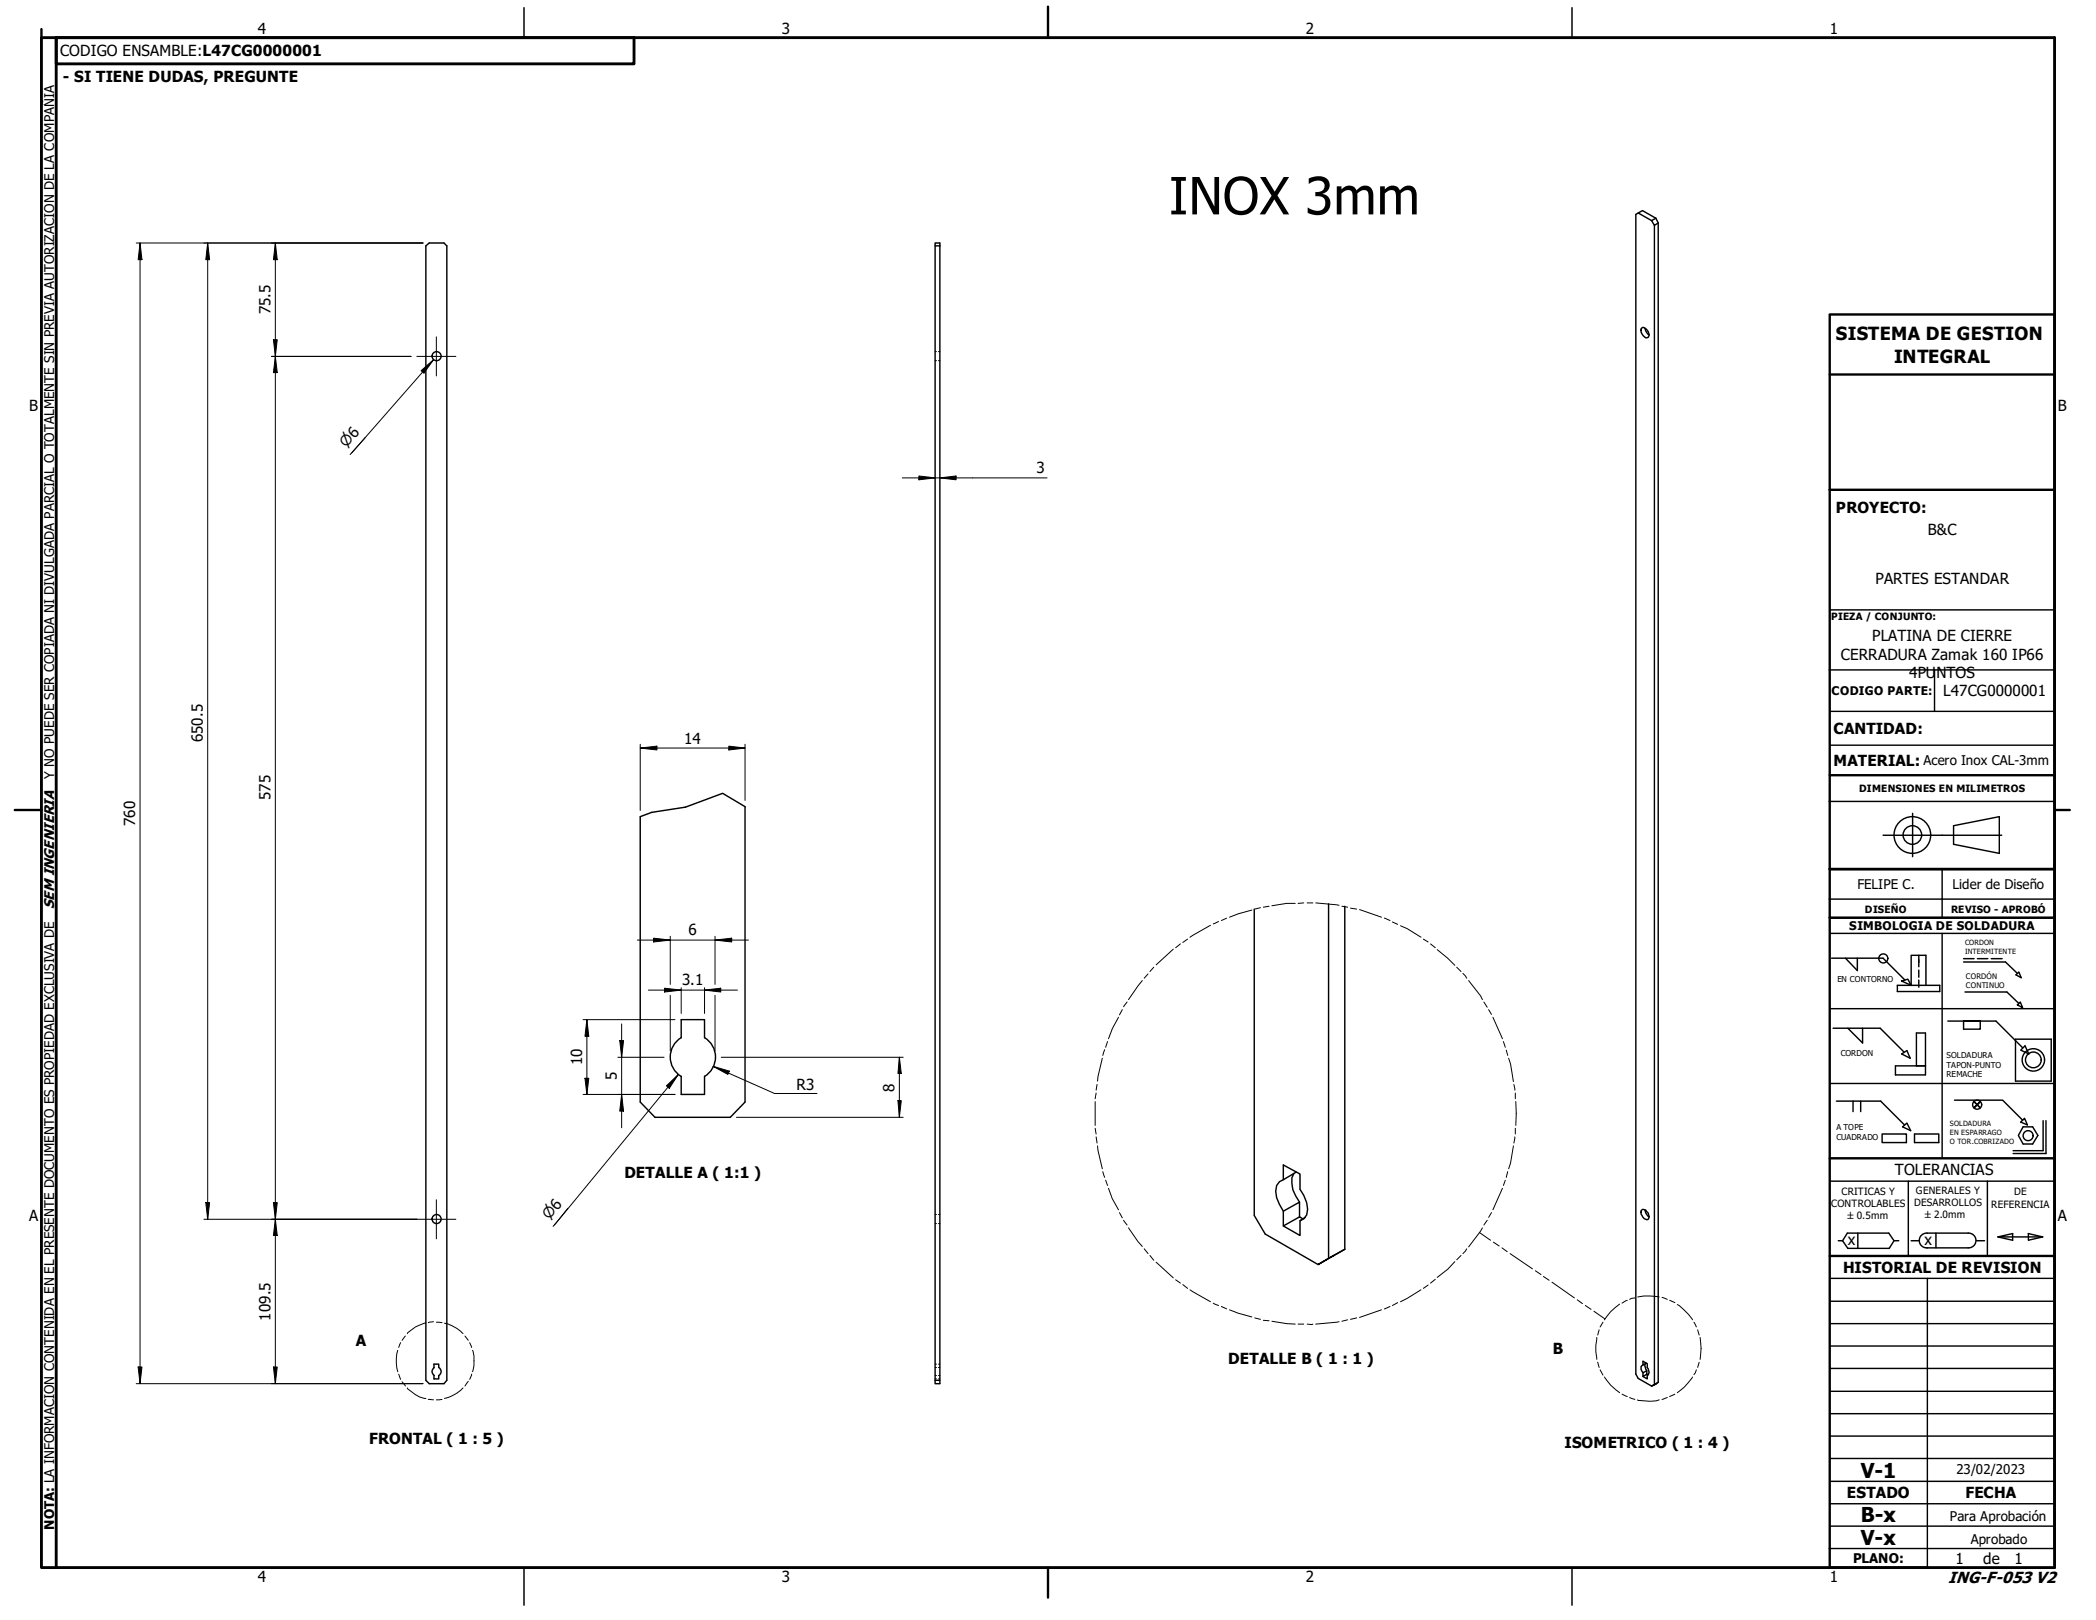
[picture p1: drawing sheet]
<svg xmlns="http://www.w3.org/2000/svg" width="279mm" height="216mm" viewBox="0 0 279 216" stroke-linecap="round" stroke-linejoin="round" font-family="sans-serif">
<!-- layer: Visible (ISO) -->
<g fill="none" stroke="#000" stroke-width=".19">
<path d="M56.8 32.8l.4-.4h2l.4 .4v151.2l-.4 .4h-2l-.4-.4zM124.7 32.4h.6v.4h-.6zM124.7 32.8v151.2M125.3 32.8v151.2h-.6v.4h.6v-.4M218.4 28.4l1.8 1M220.5 30v154.5M220.7 29.1l-1.8-1-.8 .5v154.5l.3 .6 1.8 1M220.7 29.1l-.5 .3 .3 .6 .5-.3M220.7 29.1l.3 .6M221 29.7v154.5M218.8 43.8l.1-.1a.91 .91 0 0 1 .9 .9l-.1 .4a.81 .81 0 0 1-.9-1zM219.3 43.8l.1 .3 .4 .5"/>
<path d="M243.9 89.3h14M243.9 81.3h30M243.9 94.8h30M243.9 99.3h30M99.3 107.5v39.4l-2 2h-10l-2-2v-38.1M243.9 119.8h15M167.2 121.2v40.8l1.5 2.5 7 4M177.1 120.5v47.2M179.3 120.8v45.7M90.8 143.5a3 3 0 0 1 0-5.2v-2.4h3.1v2.4a3 3 0 0 1 0 5.2M90.8 143.4v2.5h3.1v-2.5M171.1 157.2l-.5 .3-.4 .5-.1 .8 .1 .8 .9 1.8"/>
<path d="M172.5 156.4l-.3 .6a4.2 4.2 0 0 0 1 3.2M172.8 156.2l-1.7 1v-1.9l2.2 1.2v2a4 4 0 0 1 .9 3.4l-.4 .5-.5 .3M173.2 162.2l-2.1 1.2v-2l2.1-1.2v2l.5 .2M174 162.2l-.7 .5v2l-2.2-1.3M175.7 168.5l3.6-2zM218.8 161.4a.41 .41 0 0 1 .4-.2 .41 .41 0 0 1 .3 .3 .88 .88 0 0 1 .2 1 .69 .69 0 0 1-.8-.5l-.1-.2zM219.3 161.2l.1 .5 .4 .5M243.9 179.4h30M243.9 176.4h30M243.9 173.4h30M243.9 170.4h30M245 165.4h.6l.7 1h5.5l.7-1"/>
<path d="M245.6 165.4l.7-1.1h5.5l.7 1.1h.6M247.6 164.3v2.1M254.8 165.4h1M256.9 164.3h5.5M256.9 166.3h5.5M256.9 164.3a.98 .98 0 0 0-1.1 1 .98 .98 0 0 0 1.1 1M256.9 170.4v38.5M258.1 164.3v2M262.3 164.3a.98 .98 0 0 1 1.1 1 .98 .98 0 0 1-1.1 1M263.5 165.4h1M266.3 164.8l2 .5v-.9l-2 .4h6M270.4 164.4l1.9 .4-1.9 .5z"/>
<path d="M57.8 183.3v.5h.7v-.5M57.8 182.2v-.4h.7v.4M57.9 182.3a.6 .6 0 0 0 0 1M58.5 182.3a.6 .6 0 0 1 0 1M219 182.9l.5-.2v.4l-.5 .4zM219 181.9a.62 .62 0 0 0 0 1M219.3 181.7v.4l.2 .6M219.5 181.7l-.5 .2v-.5l.6 .3v.5l.1 .2a.55 .55 0 0 1-.1 .9M219.5 183.1l.1 .2M219.7 183.2l-.1 .1v.5l-.6-.3M220.2 184.7l.8-.5zM243.9 182.4h30"/>
<circle cx="58.2" cy="47.5" r=".6"/>
<circle cx="58.2" cy="162.5" r=".6"/>
</g>
<!-- layer: Hidden (ISO) -->
<g fill="none" stroke="#000" stroke-width=".13">
<path d="M124.7 48.1h.1M124.7 46.9h.1M125.1 48.1h.2M125.1 46.9h.2M124.7 163.1h.1M124.7 161.9h.1M125.1 163.1h.2M125.1 161.9h.2M124.7 183.3h.1M124.7 183.8h.1M124.7 182.2h.1M124.7 181.8h.1"/>
<path d="M125.1 183.3h.2M125.1 183.8h.2M125.1 182.2h.2M125.1 181.8h.2"/>
</g>
<!-- layer: Break Line (ISO) -->
<path d="M99.3 107.5l-3-1.8-4.9 1.9-4.5 .7-1.6 .5" fill="none" stroke="#000" stroke-width=".19"/>
<!-- layer: Detail Boundary (ISO) -->
<g fill="none" stroke="#000" stroke-width=".13">
<path d="M147.3 139.9l-.3 .8M147.6 138.8l-.2 .8M149.1 135.6l-.8 1.5-.5 1.3M149.6 134.6l-.4 .7M150.2 133.5l-.4 .7M152.3 130.7l-1.9 2.5M153 129.8l-.5 .6M153.8 128.9l-.5 .6M156.4 126.5l-2.3 2.1M157.4 125.8l-.7 .5M158.3 125.2l-.6 .4M161.4 123.3l-2.8 1.6"/>
<path d="M162.4 122.8l-.7 .3M163.5 122.4l-.7 .3M166.9 121.3l-1.9 .5-1.1 .4M168 121l-.7 .2M169.2 120.8l-.8 .1M172.7 120.4h-1.2l-2 .3M173.8 120.3l-.8 .1M174.2 120.3h.8M175.4 120.3l3.1 .3M178.9 120.8l.7 .1M180 121l.8 .2M181.2 121.2l2.9 1"/>
<path d="M184.5 122.4l.8 .3M185.6 122.9l.7 .3M186.7 123.4l.9 .4 1.8 1.1M189.7 125.2l.7 .3M190.7 125.8l.6 .5M191.6 126.6l1.4 1.1 .9 1M194.2 128.9l.6 .6M195 129.7l.5 .7M195.8 130.7l1.6 2 .2 .5M197.8 133.5l.4 .7M198.4 134.6l.4 .6M199 135.6l1.3 2.8"/>
<path d="M200.4 138.8l.3 .8M200.8 140l.2 .7M146 146.8v3.2M146 150.4l.1 .7M146.1 145.7l-.1 .7M146.1 151.5l.1 .8M146.2 144.5l-.1 .8M146.3 152.7l.1 .7 .5 2.4M146.9 141l-.5 2.4-.1 .7M147 156.1l.3 .8M147.4 157.3l.2 .7M147.8 158.4l.5 1.4 .8 1.4"/>
<path d="M200.3 158.4l-1.3 2.8M200.7 157.3l-.3 .7M201 156.1l-.2 .8M201.1 141l.3 .8 .3 2.3M201.7 152.7l-.3 2.3-.3 .8M201.8 144.5l.1 .8M201.9 151.5l-.1 .8M202 145.7v.7M202 150.4v.7M202.1 146.8v3.2M53 180a5.1 5.1 0 0 0 0 2.8M53.4 178.9l-.3 .7"/>
<path d="M54 178.1l-.4 .5M56.8 176.3a4.3 4.3 0 0 0-2.5 1.4M57.8 176.1l-.7 .2M58.2 176.2l.7 .1M59.2 176.3a5 5 0 0 1 2.5 1.4M62 178.1l.4 .5M62.6 178.9l.3 .7M63 180a5.5 5.5 0 0 1 0 2.8M149.2 161.6l.4 .7M149.8 162.6l.4 .7M150.4 163.6l1.3 1.9 .6 .6M152.5 166.4l.5 .7"/>
<path d="M153.3 167.3l.5 .7M154.1 168.2l2.3 2.1M156.7 170.6l.7 .4M157.7 171.2l.6 .5M158.6 171.9l2.8 1.6M161.7 173.7l.7 .3M162.8 174.1l.7 .3M163.9 174.6l1.1 .4 1.9 .5M167.3 175.6l.7 .2M168.4 176h.8M169.5 176.1l2 .3 1.2 .1M173 176.5h.8"/>
<path d="M174.2 176.5h.8M178.5 176.1l-3.1 .4M179.6 175.9l-.7 .2M180.8 175.6l-.8 .2M184.1 174.6l-2.9 1M185.3 174.1l-.8 .3M186.3 173.6l-.7 .4M189.4 171.9l-2.7 1.6M190.4 171.3l-.7 .4M191.3 170.5l-.6 .5M193.9 168.1l-.9 1.1-1.4 1M194.8 167.3l-.6 .6"/>
<path d="M195.5 166.4l-.5 .7M197.2 164.3l1.5 1M197.6 163.6l-1.8 2.6M198.2 162.6l-.4 .7M198.8 161.6l-.4 .6M199.1 165.5l.7 .6M200.2 166.3l.7 .5M201.3 167.1l3 2M204.7 169.4l.7 .5M205.7 170.1l.8 .5M206.9 170.9l3 2.1M210.2 173.2l.7 .5"/>
<path d="M211.3 174l.8 .5M212.5 174.8l1.4 1M212.9 178.2a7.9 7.9 0 0 0 0 3M213.2 177.2l-.2 .7M213.7 176.2l-.4 .6M215.9 173.8a6.7 6.7 0 0 0-2 2.1M216.9 173.3l-.7 .4M217.9 173l-.7 .2M218.3 172.8a7.9 7.9 0 0 1 2.9 0M221.6 172.9l.6 .3M222.6 173.3l.7 .3M223.6 173.9a7.4 7.4 0 0 1 2 2"/>
<path d="M225.8 176.2l.3 .6M226.3 177.2l.2 .7M226.6 178.2a8.5 8.5 0 0 1 0 3M53.1 183.1l.3 .7M53.6 184.1l.4 .6M54.3 185l.1 .1a4.7 4.7 0 0 0 2.4 1.3M57.1 186.5l.7 .1M58.9 186.5l-.7 .1M61.7 185a4.8 4.8 0 0 1-2.5 1.4M62.4 184.1l-.4 .6M62.9 183.1l-.3 .7M213 181.5l.2 .7"/>
<path d="M213.3 182.6l.4 .7M213.9 183.5a6.7 6.7 0 0 0 2 2.1M216.2 185.8l.7 .3M217.2 186.2l.7 .3M218.3 186.6a6.2 6.2 0 0 0 2.9 0M222.2 186.2l-.6 .3M223.3 185.8l-.7 .3M225.6 183.5a7.8 7.8 0 0 1-2 2.1M226.1 182.6l-.3 .6M226.5 181.5l-.2 .7"/>
</g>
<!-- layer: Border (ANSI) -->
<path d="M5.5 5h268.4v203.9h-268.4zM7.5 5h77v3.5h-77zM7.5 5v203.9" fill="none" stroke="#000" stroke-width=".38"/>
<!-- layer: Border (ISO) -->
<path d="M5.5 3.9v1.1M139.7 .9v4.1M2 107.9h3.5M273.9 107.9h2M139.7 208.9v4" fill="none" stroke="#000" stroke-width=".32"/>
<!-- layer: Border (ANSI) -->
<path d="M69.8 1v4M209.5 1v4M69.8 208.9v5M209.5 208.9v5" fill="none" stroke="#000" stroke-width=".19"/>
<!-- layer: Title (ISO) -->
<path d="M243.9 49.9h30M243.9 65.3v-23.4h30v164.5M243.9 65.3v57M243.9 65.3h30M243.9 103.3h30M273.9 115.8h-30h30M243.9 122.3v32.1h30M243.9 122.3h30M243.9 154.4v54.5h13M243.9 167.4h30" fill="none" stroke="#000" stroke-width=".32"/>
<!-- layer: Title (ANSI) -->
<g fill="none" stroke="#000" stroke-width=".19">
<path d="M273.9 89.3h-16v5.5M243.9 106.8h30M258.9 119.8h15M258.9 115.8v6.5M260.4 110l6.1-1.2v4.9l-6.1-1.2zM243.9 122.3h30h-29.7M243.9 124.4h30M243.9 134.4h30M244.2 127.7h6.8l2.9 2.9M244.3 137h6.3l3.2 3.2M246 127.7l1.6 1.6v-1.6M246.3 137l2 2v-2"/>
<path d="M252.9 131.3h5.7v.8h-5.7zM253.5 130.7l.8-.2 .5 .8zM254.8 131.3v-4h1.9v4M255.8 127.3v1.5M255.8 129.3v.9M255.8 130.6v1M258.9 124.4v30M259.7 136.1h6.4l3.5 3.5M261.7 136.1v1.1h2.3v-1.1h-2.3h2.3M261.7 127.8h1.4M261.7 128.2h5.6l1.6 1.5M261.9 132.2h5.6l1.6 1.5"/>
<path d="M263.6 127.8h1.4M265.4 127.8h1.5M268.7 138.5h4.7v5.6h-4.7zM268.7 129.9l.4-.4 .3 .8zM268.9 133.9l.4-.4 .3 .8zM269.9 139.4l.5 1.1-1-.5zM243.9 144.4h30M243.9 157.4h30M244.8 146.7h5.9l3.2 3.2M247 146.7v1.4M248 146.7v1.4M250.9 151.1h3.2v1.2h-3.2z"/>
<path d="M253.5 140.5l.7-.5 .4 1zM253.6 150.2l.6-.5 .5 1zM254.4 157.4v10M255.2 151.1h3.2v1.2h-3.2zM255.5 142v-4.3h1.2v5.6h-4v-1.3h4M260.5 146.6h6.5l2.6 2.7M263.1 146.8l.9 .8M264 146.8l-.9 .8 .9-.8M264.9 157.4v10M269.4 149.5l.5-.5 .4 .9zM269.7 150.2h1.3l.7 1.1-.7 1.2h-1.3l-.7-1.2zM272.4 149.4v4h-4"/>
<path d="M272.7 149.4v4.3h-4.3M243.9 191.4h30M243.9 194.4h30M243.9 188.4h30M243.9 185.4h30M243.9 197.4h30M243.9 206.4h30M243.9 203.4h30M243.9 200.4h30"/>
<circle cx="254.9" cy="111.3" r="2.44"/>
<circle cx="254.9" cy="111.3" r="1.24"/>
<circle cx="251" cy="127.7" r=".6"/>
<circle cx="263.6" cy="147.2" r=".6"/>
<circle cx="270.4" cy="151.4" r=".67"/>
<circle cx="271" cy="141.3" r="1.49"/>
<circle cx="271" cy="141.3" r="1.05"/>
</g>
<!-- layer: Centerline (ANSI) -->
<path d="M251 111.3h15.8M255 108.4v5.8" fill="none" stroke="#000" stroke-width=".19"/>
<!-- layer: Center Mark (ISO) -->
<path d="M55.6 47.5h5.2M58.2 44.9v5.2M58.2 159.9v5.2M55.6 162.5h5.2" fill="none" stroke="#000" stroke-width=".13"/>
<!-- layer: Dimension (ISO) -->
<g fill="none" stroke="#000" stroke-width=".13">
<path d="M18.2 32.4h38.2M18.7 32.4l.2 2.2h-.5zM18.7 32.4v152M27.7 32.4l.2 2.2h-.5zM27.7 32.4v130.1M36.7 32.4l.3 2.2h-.6zM36.7 32.4v152M36.2 47.5h18.6M36.4 45.3h.6l-.3 2.2zM36.7 47.5l.3 2.2h-.6zM48.7 58.3l-1.8 2.1M56.1 49.4l1.7-1.5-1.3 1.8z"/>
<path d="M57.8 47.9l-11.1 12.7M120.3 63.7h19.3M122.5 63.4l2.2 .3-2.2 .2zM125.3 63.7l2.1-.3v.5zM85.3 99.7l2.3-.3v.5zM85.3 99.7h14M85.3 99.2v8.8M97.2 99.4l2.1 .3-2.1 .2zM99.3 99.2v7.5M77.7 135.9h12.3M78.2 135.9l.3 2.2h-.5zM78.2 135.9v10"/>
<path d="M82.6 138.7h.5l-.2 2.2zM82.9 136.5v13.8M85 125.3h14.8M86.4 132h11.9M87.1 125l2.2 .3-2.2 .2zM88.6 131.7l2.2 .3-2.2 .2zM89.3 124.8v6.4M89.3 132.7v7.4M90.8 131.6v3.5M93.9 132l2.2-.3v.5zM93.9 131.6v3.5M95.3 125.3l2.2-.3v.5z"/>
<path d="M95.3 124.8v6.4M95.3 132.7v7.4M77.7 145.9h12.3M78 143.7h.5l-.3 2.2zM82.4 140.9h6.1M82.9 145.9l.2 2.2h-.5zM88.8 144.7l1.6-1.5-1.2 1.8zM90.4 143.2l-16.7 20.2M95.1 142.1l2.1 .6-.2 .5zM95.1 142.1l8.2 3.6h5.6M96.1 140.9h24.3M98.2 148.9h22.2"/>
<path d="M106.2 145.7h2.4M119.7 146.7h.4l-.2 2.2zM119.9 140.9l.2 2.2h-.4zM119.9 140.9v8M27.2 162.5h28.4M27.4 160.3h.5l-.2 2.2zM36.4 160.3h.6l-.3 2.2zM36.7 162.5l.3 2.2h-.6zM75.7 161l-1.8 2.3M18.2 184.4h38.2M18.4 182.2h.5l-.2 2.2zM36.4 182.2h.6l-.3 2.2z"/>
</g>
<g fill="#000">
<path d="M18.7 32.4l.2 2.2h-.5z" fill-rule="evenodd"/>
<path d="M27.7 32.4l.2 2.2h-.5z" fill-rule="evenodd"/>
<path d="M36.7 32.4l.3 2.2h-.6z" fill-rule="evenodd"/>
<path d="M36.4 45.3h.6l-.3 2.2z" fill-rule="evenodd"/>
<path d="M36.7 47.5l.3 2.2h-.6z" fill-rule="evenodd"/>
<path d="M56.1 49.4l1.7-1.5-1.3 1.8z" fill-rule="evenodd"/>
<path d="M122.5 63.4l2.2 .3-2.2 .2z" fill-rule="evenodd"/>
<path d="M125.3 63.7l2.1-.3v.5z" fill-rule="evenodd"/>
<path d="M85.3 99.7l2.3-.3v.5z" fill-rule="evenodd"/>
<path d="M97.2 99.4l2.1 .3-2.1 .2z" fill-rule="evenodd"/>
<path d="M78.2 135.9l.3 2.2h-.5z" fill-rule="evenodd"/>
<path d="M82.6 138.7h.5l-.2 2.2z" fill-rule="evenodd"/>
<path d="M87.1 125l2.2 .3-2.2 .2z" fill-rule="evenodd"/>
<path d="M88.6 131.7l2.2 .3-2.2 .2z" fill-rule="evenodd"/>
<path d="M93.9 132l2.2-.3v.5z" fill-rule="evenodd"/>
<path d="M95.3 125.3l2.2-.3v.5z" fill-rule="evenodd"/>
<path d="M78 143.7h.5l-.3 2.2z" fill-rule="evenodd"/>
<path d="M82.9 145.9l.2 2.2h-.5z" fill-rule="evenodd"/>
<path d="M88.8 144.7l1.6-1.5-1.2 1.8z" fill-rule="evenodd"/>
<path d="M95.1 142.1l2.1 .6-.2 .5z" fill-rule="evenodd"/>
<path d="M27.4 160.3h.5l-.2 2.2z" fill-rule="evenodd"/>
<path d="M36.4 160.3h.6l-.3 2.2z" fill-rule="evenodd"/>
<path d="M36.7 162.5l.3 2.2h-.6z" fill-rule="evenodd"/>
<path d="M18.4 182.2h.5l-.2 2.2z" fill-rule="evenodd"/>
<path d="M36.4 182.2h.6l-.3 2.2z" fill-rule="evenodd"/>
</g>
<path d="M119.9 140.9v2.2M119.9 146.7v2.2" fill="none" stroke="#000" stroke-width=".44"/>
<text font-size="6.9" x="155.8" y="28.6">INOX 3mm</text>
<g font-size="2.7">
<text x="248" y="196.9">V-1</text>
<text x="248" y="202.9">B-x</text>
<text x="248" y="205.9">V-x</text>
</g>
<g font-size="2.4">
<text x="244.7" y="45.3">SISTEMA DE GESTION</text>
<text x="252.5" y="48.3">INTEGRAL</text>
</g>
<text font-size="2.1" x="259.7" y="210.9">ING-F-053 V2</text>
<g font-size="2">
<text x="34.4" y="4.6">4</text>
<text x="104.2" y="4.6">3</text>
<text x="174.1" y="4.6">2</text>
<text x="243.9" y="4.6">1</text>
<text x="8" y="7.5">CODIGO ENSAMBLE:L47CG0000001</text>
<text x="8.4" y="10.9">- SI TIENE DUDAS, PREGUNTE</text>
<text x="36.1" y="41.9" transform="rotate(-90 36.1 41.9)">75.5</text>
<text x="3.9" y="54.7">B</text>
<text x="274.3" y="54.7">B</text>
<text x="138.2" y="63.1">3</text>
<text x="244.7" y="68.3">PROYECTO:</text>
<text x="257" y="71.2">B&amp;C</text>
<text x="250" y="77.8">PARTES ESTANDAR</text>
<text x="245.4" y="87.9">CERRADURA Zamak 160 IP66</text>
<text x="249.6" y="85.5">PLATINA DE CIERRE</text>
<text x="254.5" y="90.4">4PU</text>
<text x="258.1" y="90.4">NTOS</text>
<text x="259" y="92.8">L47CG0000001</text>
<text x="27.1" y="98.9" transform="rotate(-90 27.1 98.9)">650.5</text>
<text x="91.2" y="99.1">14</text>
<text x="244.4" y="97.8">CANTIDAD:</text>
<text x="36.1" y="106.7" transform="rotate(-90 36.1 106.7)">575</text>
<text x="244.4" y="102">MATERIAL:</text>
<text x="18" y="110" transform="rotate(-90 18 110)">760</text>
<text x="91.8" y="124.7">6</text>
<text x="90.9" y="131.3">3.1</text>
<text x="77.6" y="142" transform="rotate(-90 77.6 142)">10</text>
<text x="82.2" y="144" transform="rotate(-90 82.2 144)">5</text>
<text x="106.2" y="145.3">R3</text>
<text x="119.3" y="145.5" transform="rotate(-90 119.3 145.5)">8</text>
<text x="83.2" y="157">DETALLE A ( 1:1 )</text>
<text x="252.6" y="156.7">TOLERANCIAS</text>
<text x="3.9" y="162.7">A</text>
<text x="246.3" y="165.9">x</text>
<text x="256.5" y="165.9">x</text>
<text x="274.3" y="162.7">A</text>
<text x="245.7" y="169.7">HISTORIAL DE REVISION</text>
<text x="36.1" y="176" transform="rotate(-90 36.1 176)">109.5</text>
<text x="47.4" y="179.4">A</text>
<text x="163.7" y="181.7">DETALLE B ( 1 : 1 )</text>
<text x="207" y="180.5">B</text>
<text x="49.2" y="192.5">FRONTAL ( 1 : 5 )</text>
<text x="208.5" y="193">ISOMETRICO ( 1 : 4 )</text>
<text x="246.2" y="199.6">ESTADO</text>
<text x="262" y="199.6">FECHA</text>
<text x="260.7" y="208.5">1</text>
<text x="264.4" y="208.5">de</text>
<text x="268.5" y="208.5">1</text>
<text x="34.4" y="210.8">4</text>
<text x="104.2" y="210.8">3</text>
<text x="174.1" y="210.8">2</text>
<text x="243.9" y="210.8">1</text>
</g>
<g font-size="1.9">
<text x="46.2" y="59.8" transform="rotate(-49 46.2 59.8)">⌀6</text>
<text x="7.2" y="121.2" transform="rotate(-90 7.2 121.2)">SEM INGENIERIA</text>
<text x="73.2" y="162.6" transform="rotate(-51 73.2 162.6)">⌀6</text>
</g>
<g font-size="1.8">
<text x="256.4" y="102">Acero Inox CAL-3mm</text>
<text x="7.2" y="103.8" transform="rotate(-90 7.2 103.8)">Y NO PUEDE SER COPIADA NI DIVULGADA PARCIAL O TOTALMENTE SIN PREVIA AUTORIZACION DE LA COMPAÑIA</text>
<text x="247.6" y="118.4">FELIPE C.</text>
<text x="260.3" y="118.5">Lider de Diseño</text>
<text x="260.8" y="196.5">23/02/2023</text>
<text x="7.2" y="203.9" transform="rotate(-90 7.2 203.9)">NOTA: LA INFORMACION CONTENIDA EN EL PRESENTE DOCUMENTO ES PROPIEDAD EXCLUSIVA DE</text>
<text x="259.9" y="202.7">Para Aprobación</text>
<text x="247" y="208.3">PLANO:</text>
<text x="262.7" y="205.8">Aprobado</text>
</g>
<g font-size="1.6">
<text x="244.2" y="92.6">CODIGO PARTE:</text>
<text x="246.5" y="124">SIMBOLOGIA DE SOLDADURA</text>
</g>
<g font-size="1.3">
<text x="244.1" y="82.6">PIEZA / CONJUNTO:</text>
<text x="247.8" y="105.5">DIMENSIONES EN MILIMETROS</text>
<text x="248.6" y="121.7">DISEÑO</text>
<text x="260.1" y="121.7">REVISO - APROBÓ</text>
<text x="244.1" y="160.8">CONTROLABLES</text>
<text x="245.5" y="159.2">CRITICAS Y</text>
<text x="255.1" y="160.7">DESARROLLOS</text>
<text x="255.4" y="159.1">GENERALES Y</text>
<text x="265.4" y="161">REFERENCIA</text>
<text x="268.5" y="159.3">DE</text>
<text x="246.3" y="162.5">±0.5mm</text>
<text x="256.6" y="162.3">±2.0mm</text>
</g>
<g font-size="1.1">
<text x="244.9" y="130.9">EN CONTORNO</text>
<text x="245.4" y="140.7">CORDON</text>
<text x="259.5" y="141">SOLDADURA</text>
<text x="259.5" y="142.3">TAPON-PUNTO</text>
<text x="259.5" y="143.6">REMACHE</text>
<text x="244.8" y="150.6">A TOPE</text>
<text x="244.8" y="152">CUADRADO</text>
</g>
<g font-size="1">
<text x="261.9" y="126">CORDON</text>
<text x="261.9" y="127.2">INTERMITENTE</text>
<text x="262.1" y="130.4">CORDÓN</text>
<text x="262.1" y="131.7">CONTINUO</text>
<text x="259.9" y="150.1">SOLDADURA</text>
<text x="259.9" y="151.3">EN ESPARRAGO</text>
<text x="259.9" y="152.4">O TOR.COBRIZADO</text>
</g>
</svg>
